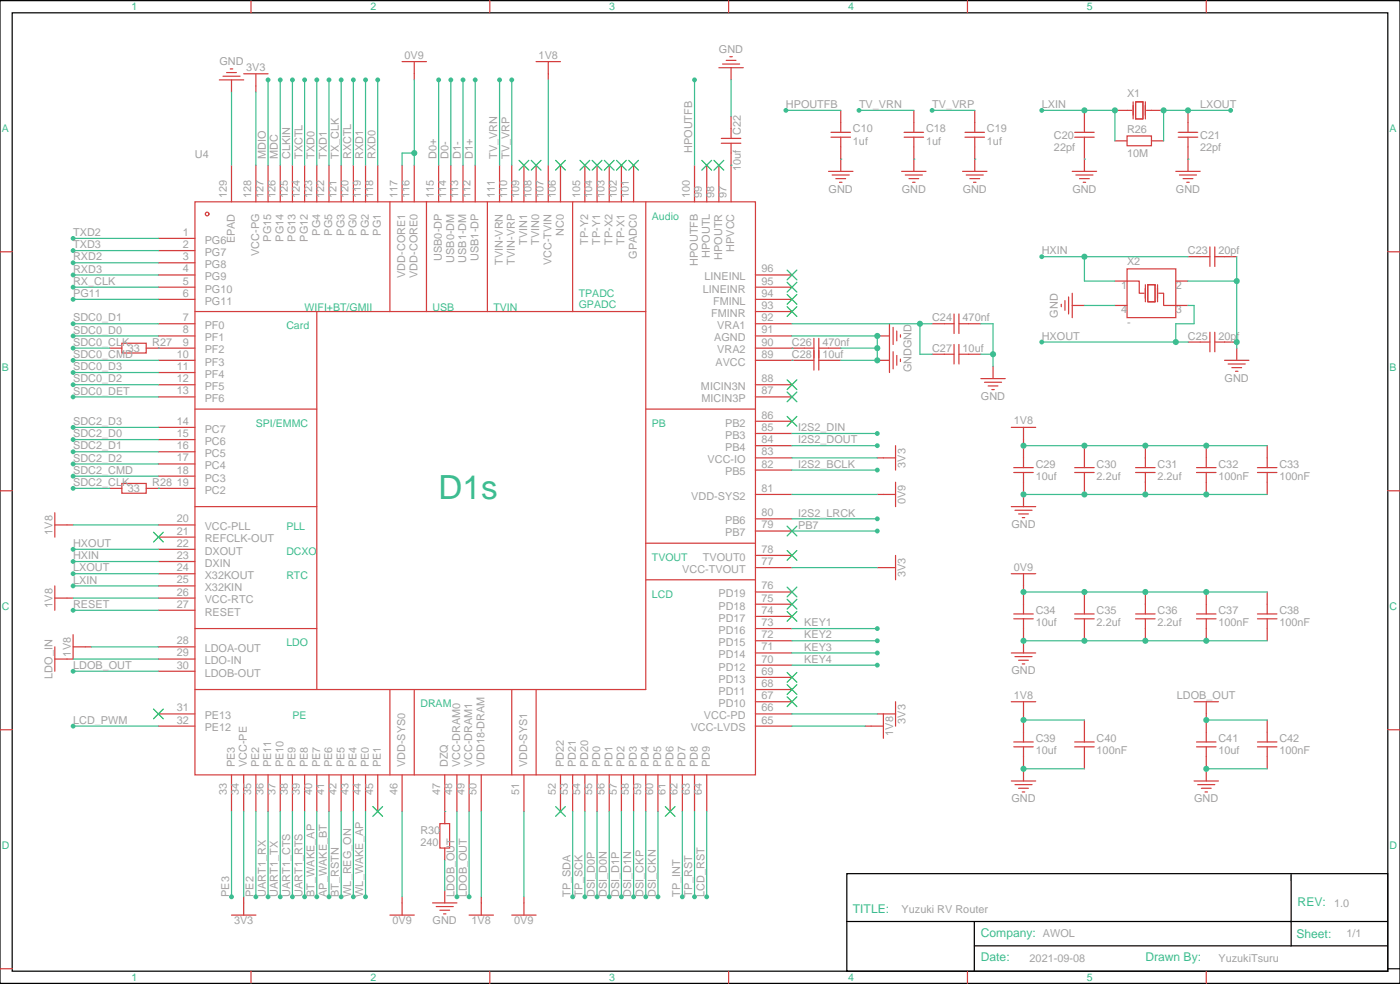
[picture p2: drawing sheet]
<svg xmlns="http://www.w3.org/2000/svg" width="405mm" height="285mm" viewBox="0 0 405 285" stroke-linecap="round" stroke-linejoin="round" font-family="sans-serif">
<g fill="none" stroke="#d43d3d" stroke-width=".35">
<path d="M66.7 19.9h.7M72.7 .2v3.5M116.4 17.8h7.1M119.9 17.8v5.3M141.8 .2v3.5M155.2 17.8h7.1M158.7 17.8v5.3M208.1 19.6h7.1M209.2 18.5h4.9M210.3 17.5h2.8M211 .2v3.5M211.3 16.4h.7"/>
<path d="M211.7 19.6v3.5M280.1 .2v3.5M349.2 .2v3.5M63.5 23.1h7.1M64.6 22.1h4.9M65.6 21h2.8M67 23.1v3.5M70.6 21.4h7M74.1 21.4v5.2M211.7 33.7v6.3M240.6 38.3h5.6M240.6 39.7h5.6"/>
<path d="M243.4 31.9v6.4M243.4 39.7v9.9M261.8 38.3h5.6M261.8 39.7h5.6M264.6 31.9v6.4M264.6 39.7v9.9M279.4 38.3h5.6M279.4 39.7h5.6M282.2 31.9v6.4M282.2 39.7v9.9M311.1 38.3h5.7M311.1 39.7h5.7"/>
<path d="M314 31.9v6.4M314 39.7v9.9M322.8 31.9h4.9M326.3 39.3h7.1v2.9h-7.1zM328.1 29.5v4.9M328.8 29.5h2.1v4.9h-2.1zM331.6 29.5v4.9M332 31.9h4.9M341.1 38.3h5.7M341.1 39.7h5.7M344 31.9v6.4M344 39.7v9.9"/>
<path d="M56.4 58.4h162.3v165.8h-162.3zM67 47.8v10.6M74.1 47.8v10.6M77.6 47.8v10.6M81.1 47.8v10.6M84.7 47.8v10.6M88.2 47.8v10.6M91.7 47.8v10.6M95.2 47.8v10.6M98.8 47.8v10.6M102.3 47.8v10.6M105.8 47.8v10.6"/>
<path d="M109.4 47.8v10.6M112.9 58.4v31.7M116.4 47.8v10.6M119.9 47.8v10.6M123.5 58.4v31.7M127 47.8v10.6M130.5 47.8v10.6M134.1 47.8v10.6M137.6 47.8v10.6M141.1 58.4v31.7M144.6 47.8v10.6M148.2 47.8v10.6"/>
<path d="M151.7 47.8v10.6M155.2 47.8v10.6M158.7 47.8v10.6M162.3 47.8v10.6M165.8 58.4v31.7M169.3 47.8v10.6M172.9 47.8v10.6M176.4 47.8v10.6M179.9 47.8v10.6M183.4 47.8v10.6M187 58.4v141.1h-130.6M201.1 47.8v10.6"/>
<path d="M204.6 47.8v10.6M208.1 47.8v10.6M208.8 40h5.7M208.8 41.5h5.7M211.7 41.5v16.9M239.9 49.6h7M240.9 50.6h5M242 51.7h2.8M243.1 52.7h.7M261.1 49.6h7M262.1 50.6h5M263.2 51.7h2.8"/>
<path d="M264.2 52.7h.7M278.7 49.6h7.1M279.8 50.6h4.9M280.8 51.7h2.8M281.9 52.7h.7M310.4 49.6h7.1M311.5 50.6h4.9M312.6 51.7h2.8M313.6 52.7h.7M322.8 40.8h3.5M333.4 40.8h3.5M340.4 49.6h7.1"/>
<path d="M341.5 50.6h4.9M342.5 51.7h2.9M343.6 52.7h.7M0 72.9h3.5M45.9 69h10.5M45.9 72.5h10.5M45.9 76h10.5M45.9 79.6h10.5M218.7 79.6h10.6M326.3 77.8h14.1v14.1h-14.1zM344 74.3h6.3M350.3 71.4v5.7"/>
<path d="M351.7 74.3h6.4M351.7 71.4v5.7M401.8 72.9h3.5M35.3 99.3h7v2.8h-7zM45.9 97.2h10.5M45.9 93.7h10.5M45.9 83.1h10.5M45.9 86.6h10.5M56.4 90.1h130.6M91.7 90.1v109.4M218.7 97.2h10.6M218.7 93.7h10.6"/>
<path d="M218.7 90.1h10.6M218.7 83.1h10.6M218.7 86.6h10.6M235.7 97.9v9.2M237.1 97.9v9.2M254 97.2h3.5M257.5 93.7v14.1M258.6 94.7v5M259.6 95.8v2.8M260.7 96.8v.8M269.9 93.7h6.3M276.2 90.8v5.7"/>
<path d="M276.2 99.7v5.6M277.6 93.7h6.4M277.6 90.8v5.7M277.6 99.7v5.6M307.3 88v.7M308.3 87v2.8M309.4 85.9v4.9M310.4 88.4h3.6M310.4 84.9v7M322.8 81.3h7v3.6h1.5M322.8 88.4h3.5M331.6 82.4v4.9"/>
<path d="M332.3 82.4h2.1v4.9h-2.1zM335.1 82.4v4.9M335.5 84.9h1.4v3.5h7.1M340.4 81.3h3.6M344 99h6.3M350.3 96.1v5.7M351.7 96.1v5.7M351.7 99h6.4M31.7 100.7h3.6M42.3 100.7h14.1M45.9 104.3h10.5M45.9 107.8h10.5"/>
<path d="M45.9 111.3h10.5M45.9 114.8h10.5M56.4 118.4h35.3M187 118.4h31.7M218.7 100.7h17M218.7 104.3h17M218.7 111.3h10.6M218.7 114.8h10.6M237.1 100.7h6.3M237.1 104.3h6.3M254 104.3h3.5M258.6 101.8v4.9"/>
<path d="M259.6 102.8v2.9M260.7 103.9v.7M269.9 102.5h6.3M277.6 102.5h6.4M284 109.5h7M285 110.6h5M286.1 111.7h2.8M287.2 112.7h.7M287.5 106v3.5M354.5 104.3h7.1M355.6 105.3h4.9M356.7 106.4h2.8"/>
<path d="M357.7 107.4h.7M358.1 100.7v3.6M35.3 139.9h7v2.8h-7zM45.9 123.7h10.5M45.9 127.2h10.5M45.9 130.7h10.5M45.9 134.2h10.5M45.9 137.8h10.5M218.7 132.5h10.6M218.7 121.9h10.6M218.7 125.4h10.6M218.7 128.9h10.6"/>
<path d="M218.7 136h10.6M254 132.5h5.3M259.3 128.9v7.1M259.3 139.5v7.1M292.8 123.7h7.1M293.5 135.3h5.7M293.5 136.7h5.7M296.3 123.7v11.6M296.3 136.7v9.9M311.1 135.3h5.7M311.1 136.7h5.7M314 128.9v6.4"/>
<path d="M314 136.7v6.4M328.8 135.3h5.6M328.8 136.7h5.6M331.6 128.9v6.4M331.6 136.7v6.4M346.4 135.3h5.7M346.4 136.7h5.7M349.2 128.9v6.4M349.2 136.7v6.4M364.1 135.3h5.6M364.1 136.7h5.6M366.9 128.9v6.4"/>
<path d="M366.9 136.7v6.4M0 142h3.5M15.9 148.4v7M15.9 151.9h5.3M31.7 141.3h3.6M42.3 141.3h14.1M45.9 151.9h10.5M45.9 155.4h10.5M45.9 158.9h10.5M56.4 146.6h35.3M187 157.2h31.7M218.7 143.1h10.6"/>
<path d="M218.7 150.1h10.6M218.7 153.6h10.6M254 143.1h5.3M292.8 146.6h7.1M293.9 147.6h4.9M294.9 148.7h2.8M296 149.8h.7M401.8 142h3.5M15.9 169.5v7.1M15.9 173h5.3M45.9 173h10.5M45.9 166h10.5"/>
<path d="M45.9 162.5h10.5M45.9 169.5h10.5M45.9 176.6h10.5M187 167.8h31.7M218.7 164.2h10.6M218.7 160.7h10.6M218.7 171.3h10.6M218.7 174.8h10.6M218.7 178.3h10.6M254 164.2h5.3M259.3 160.7v7.1M292.8 166h7.1"/>
<path d="M293.5 177.6h5.7M293.5 179h5.7M296.3 166v11.6M296.3 179v9.9M311.1 177.6h5.7M311.1 179h5.7M314 171.3v6.3M314 179v6.4M328.8 177.6h5.6M328.8 179h5.6M331.6 171.3v6.3M331.6 179v6.4"/>
<path d="M346.4 177.6h5.7M346.4 179h5.7M349.2 171.3v6.3M349.2 179v6.4M364.1 177.6h5.6M364.1 179h5.6M366.9 171.3v6.3M366.9 179v6.4M15.9 187.2v7M21.2 183.6v7.1h-5.3M21.2 187.2h5.3M45.9 190.7h10.5"/>
<path d="M45.9 187.2h10.5M45.9 194.2h10.5M56.4 181.9h35.3M112.9 199.5v24.7M119.9 199.5v24.7M148.2 199.5v24.7M155.2 199.5v24.7M218.7 188.9h10.6M218.7 181.9h10.6M218.7 199.5h10.6M218.7 185.4h10.6M218.7 192.4h10.6"/>
<path d="M218.7 196h10.6M292.8 188.9h7.1M293.9 190h4.9M294.9 191h2.8M296 192.1h.7M0 211.1h3.5M45.9 206.6h10.5M45.9 210.1h10.5M218.7 206.6h10.6M218.7 210.1h10.6M218.7 203h10.6M250.5 210.1h5.3"/>
<path d="M254 206.6h5.3M255.8 206.6v7M259.3 203v7.1M292.8 203h7.1M293.5 214.7h5.7M293.5 216.1h5.7M296.3 203v11.7M296.3 216.1v9.9M311.1 214.7h5.7M311.1 216.1h5.7M314 208.3v6.4M314 216.1v6.3"/>
<path d="M345.7 203h7.1M346.4 214.7h5.7M346.4 216.1h5.7M349.2 203v11.7M349.2 216.1v9.9M364.1 214.7h5.6M364.1 216.1h5.6M366.9 208.3v6.4M366.9 216.1v6.3M401.8 211.1h3.5M67 224.2v10.6M70.6 224.2v10.6"/>
<path d="M74.1 224.2v10.6M77.6 224.2v10.6M81.1 224.2v10.6M84.7 224.2v10.6M88.2 224.2v10.6M91.7 224.2v10.6M95.2 224.2v10.6M98.8 224.2v10.6M102.3 224.2v10.6M105.8 224.2v10.6M109.4 224.2v10.6M116.4 224.2v10.6"/>
<path d="M127.4 238.3h2.8v7.1h-2.8zM128.8 224.2v14.1M132.3 224.2v10.6M135.8 224.2v10.6M139.3 224.2v10.6M151.7 224.2v10.6M162.3 224.2v10.6M165.8 224.2v10.6M169.3 224.2v10.6M172.9 224.2v10.6M176.4 224.2v10.6M179.9 224.2v10.6"/>
<path d="M183.4 224.2v10.6M187 224.2v10.6M190.5 224.2v10.6M194 224.2v10.6M197.6 224.2v10.6M201.1 224.2v10.6M204.6 224.2v10.6M292.8 226h7.1M293.9 227h4.9M294.9 228.1h2.8M296 229.1h.7M345.7 226h7.1"/>
<path d="M346.8 227h4.9M347.8 228.1h2.9M348.9 229.1h.7M70.6 259.5v5.3M116.4 259.5v5.3M128.8 245.4v3.5M128.8 257.7v3.5M139.3 259.5v5.3M151.7 259.5v5.3M67 264.8h7.1M112.9 264.8h7M125.2 261.2h7.1"/>
<path d="M126.3 262.3h4.9M127.4 263.4h2.8M128.4 264.4h.7M135.8 264.8h7.1M148.2 264.8h7M0 280.3h3.5M72.7 281v3.5M141.8 281v3.5M211 281v3.5M280.1 281v3.5M349.2 281v3.5"/>
<circle cx="60" cy="61.9" r=".53"/>
</g>
<path d="M0 .2h405.3v284.3h-405.3zM3.5 3.7h398.3v277.3h-398.3zM245.2 252.8h156.6v28.2h-156.6zM373.8 252.8v20.9M245.2 266.6h156.5M282.1 273.7h119.6M282.1 266.6v14.1M401.8 280.3h3.5" fill="none" stroke="#000" stroke-width=".35"/>
<g fill="none" stroke="#3c3" stroke-width=".35">
<path d="M150.3 46.4l2.8 2.8M153.1 46.4l-2.8 2.8M153.8 46.4l2.8 2.8M156.6 46.4l-2.8 2.8M160.9 46.4l2.8 2.8M163.7 46.4l-2.8 2.8M167.9 46.4l2.8 2.8M170.7 46.4l-2.8 2.8M171.4 46.4l2.9 2.8M174.3 46.4l-2.9 2.8M175 46.4l2.8 2.8M177.8 46.4l-2.8 2.8"/>
<path d="M178.5 46.4l2.8 2.8M181.3 46.4l-2.8 2.8M182 46.4l2.9 2.8M184.9 46.4l-2.9 2.8M203.2 46.4l2.8 2.8M206 46.4l-2.8 2.8M206.7 46.4l2.8 2.8M209.5 46.4l-2.8 2.8M227.9 78.1l2.8 2.9M230.7 78.1l-2.8 2.9M227.9 81.7l2.8 2.8M227.9 85.2l2.8 2.8"/>
<path d="M227.9 88.7l2.8 2.9M230.7 81.7l-2.8 2.8M230.7 85.2l-2.8 2.8M230.7 88.7l-2.8 2.9M227.9 109.9l2.8 2.8M227.9 113.4l2.8 2.8M230.7 109.9l-2.8 2.8M230.7 113.4l-2.8 2.8M227.9 120.5l2.8 2.8M230.7 120.5l-2.8 2.8M44.4 154l2.9 2.8M47.3 154l-2.9 2.8"/>
<path d="M227.9 152.2l2.8 2.9M227.9 159.3l2.8 2.8M230.7 152.2l-2.8 2.9M230.7 159.3l-2.8 2.8M227.9 169.9l2.8 2.8M227.9 173.4l2.8 2.8M227.9 176.9l2.8 2.8M230.7 169.9l-2.8 2.8M230.7 173.4l-2.8 2.8M230.7 176.9l-2.8 2.8M227.9 194.6l2.8 2.8M227.9 198.1l2.8 2.8"/>
<path d="M230.7 194.6l-2.8 2.8M230.7 198.1l-2.8 2.8M44.4 205.1l2.9 2.9M47.3 205.1l-2.9 2.9M227.9 201.6l2.8 2.8M230.7 201.6l-2.8 2.8M107.9 233.4l2.9 2.8M110.8 233.4l-2.9 2.8M160.9 233.4l2.8 2.8M163.7 233.4l-2.8 2.8M192.6 233.4l2.8 2.8M195.4 233.4l-2.8 2.8"/>
</g>
<g fill="none" stroke="#3dbd91" stroke-width=".35">
<path d="M67 26.6v21.2M74.1 26.6v21.2M119.9 23.1v24.7M127 23.1v24.7M130.5 23.1v24.7M134.1 23.1v24.7M137.6 23.1v24.7M144.6 23.1v24.7M148.2 23.1v24.7M158.7 23.1v24.7M211.7 23.1v10.6M301.6 31.9h21.2v8.9"/>
<path d="M356.3 31.9h-19.4v8.9M119.9 44.3h-3.5v3.5M301.6 74.3h42.4M314 74.3v7h8.8M358.1 74.3v26.4M21.2 86.6h24.7M21.2 93.7h24.7M21.2 97.2h24.7M301.6 99h42.4M314 88.4h8.8M344 88.4h1.7v5.3h-5.3v5.3M344 81.3h14.1"/>
<path d="M21.2 104.3h24.7M21.2 107.8h24.7M21.2 111.3h24.7M21.2 114.8h24.7M21.2 100.7h10.5M21.2 123.7h24.7M21.2 127.2h24.7M21.2 130.7h24.7M21.2 134.2h24.7M21.2 137.8h24.7M229.3 125.4h24.7M229.3 128.9h24.7"/>
<path d="M229.3 132.5h24.7M229.3 136h24.7M296.3 128.9h70.6M21.2 141.3h10.5M21.2 151.9h24.7M21.2 158.9h24.7M229.3 143.1h24.7M229.3 150.1h24.7M296.3 143.1h70.6M21.2 162.5h24.7M21.2 166h24.7M21.2 169.5h24.7"/>
<path d="M21.2 173h24.7M21.2 176.6h24.7M229.3 164.2h24.7M296.3 171.3h70.6M21.2 190.7h24.7M21.2 194.2h24.7M296.3 185.4h70.6M229.3 206.6h24.7M229.3 210.1h21.2M296.3 208.3h17.7M70.6 234.8v24.7M116.4 234.8v24.7"/>
<path d="M132.3 234.8v24.7M135.8 234.8v24.7M139.3 234.8v24.7M151.7 234.8v24.7M165.8 234.8v24.7M172.9 234.8v24.7M176.4 234.8v24.7M179.9 234.8v24.7M183.4 234.8v24.7M187 234.8v24.7M190.5 234.8v24.7M296.3 222.4h17.7"/>
<path d="M128.8 248.9v8.8"/>
</g>
<g fill="#3dbd91">
<circle cx="314" cy="46" r=".18"/>
<circle cx="344" cy="46" r=".18"/>
<circle cx="264.6" cy="46" r=".18"/>
<circle cx="282.2" cy="46" r=".18"/>
</g>
<g fill="none" stroke="#3dbd91" stroke-width=".35">
<path d="M77.6 23.1v24.7M81.1 23.1v24.7M84.7 23.1v24.7M88.2 23.1v24.7M91.7 23.1v24.7M95.2 23.1v24.7M98.8 23.1v24.7M102.3 23.1v24.7M105.8 23.1v24.7M109.4 23.1v24.7M248.7 31.9h15.9M269.9 31.9h12.3"/>
<path d="M21.2 79.6h24.7M21.2 76h24.7M21.2 72.5h24.7M21.2 69h24.7M21.2 83.1h24.7M229.3 97.2h24.7v7.1h-10.6M229.3 93.7h40.6M266.3 93.7v8.8h3.6M284 93.7h3.5v12.3M243.4 100.7h10.6M284 102.5h3.5M26.5 187.2h19.4"/>
<path d="M349.2 208.3h17.7M67 234.8v24.7M74.1 234.8v24.7M77.6 234.8v24.7M81.1 234.8v24.7M84.7 234.8v24.7M88.2 234.8v24.7M91.7 234.8v24.7M95.2 234.8v24.7M98.8 234.8v24.7M102.3 234.8v24.7M105.8 234.8v24.7"/>
<path d="M169.3 234.8v24.7M201.1 234.8v24.7M204.6 234.8v24.7M349.2 222.4h17.7"/>
</g>
<g fill="#3dbd91">
<circle cx="211.7" cy="47.8" r=".18"/>
<circle cx="128.8" cy="234.8" r=".18"/>
<circle cx="45.9" cy="100.7" r=".18"/>
<circle cx="45.9" cy="141.3" r=".18"/>
<circle cx="229.3" cy="100.7" r=".18"/>
<circle cx="229.3" cy="104.3" r=".18"/>
</g>
<path d="M201.1 23.1v24.7M197.6 234.8v24.7" fill="none" stroke="#3dbd91" stroke-width=".35"/>
<circle cx="243.4" cy="46" r=".18" fill="#3dbd91"/>
<path d="M227.5 31.9h15.9M229.3 153.6h24.7M229.3 192.4h24.7M229.3 188.9h24.7M229.3 185.4h24.7M229.3 181.9h24.7M21.2 210.1h24.7" fill="none" stroke="#3dbd91" stroke-width=".35"/>
<g fill="#3dbd91">
<circle cx="119.9" cy="44.3" r=".88"/>
<circle cx="336.9" cy="31.9" r=".88"/>
<circle cx="344" cy="31.9" r=".88"/>
<circle cx="314" cy="31.9" r=".88"/>
<circle cx="322.8" cy="31.9" r=".88"/>
<circle cx="314" cy="74.3" r=".88"/>
<circle cx="358.1" cy="81.3" r=".88"/>
<circle cx="358.1" cy="99" r=".88"/>
<circle cx="340.4" cy="99" r=".88"/>
<circle cx="349.3" cy="128.9" r=".88"/>
<circle cx="331.6" cy="128.9" r=".88"/>
<circle cx="314" cy="128.9" r=".88"/>
<circle cx="296.3" cy="128.9" r=".88"/>
<circle cx="296.3" cy="143.1" r=".88"/>
<circle cx="314" cy="143.1" r=".88"/>
<circle cx="331.6" cy="143.1" r=".88"/>
<circle cx="349.3" cy="143.1" r=".88"/>
<circle cx="349.3" cy="171.3" r=".88"/>
<circle cx="331.6" cy="171.3" r=".88"/>
<circle cx="314" cy="171.3" r=".88"/>
<circle cx="296.3" cy="171.3" r=".88"/>
<circle cx="296.3" cy="185.4" r=".88"/>
<circle cx="314" cy="185.4" r=".88"/>
<circle cx="331.6" cy="185.4" r=".88"/>
<circle cx="349.3" cy="185.4" r=".88"/>
<circle cx="296.3" cy="208.3" r=".88"/>
<circle cx="296.3" cy="222.4" r=".88"/>
<circle cx="349.3" cy="222.4" r=".88"/>
<circle cx="349.3" cy="208.3" r=".88"/>
<circle cx="254" cy="97.2" r=".88"/>
<circle cx="254" cy="100.7" r=".88"/>
<circle cx="254" cy="104.3" r=".88"/>
<circle cx="266.3" cy="93.7" r=".88"/>
<circle cx="287.5" cy="102.5" r=".88"/>
<circle cx="21.2" cy="86.6" r=".71"/>
<circle cx="21.2" cy="93.7" r=".71"/>
<circle cx="21.2" cy="97.2" r=".71"/>
<circle cx="21.2" cy="104.3" r=".71"/>
<circle cx="21.2" cy="107.8" r=".71"/>
<circle cx="21.2" cy="111.3" r=".71"/>
<circle cx="21.2" cy="114.8" r=".71"/>
<circle cx="21.2" cy="100.7" r=".71"/>
<circle cx="21.2" cy="123.7" r=".71"/>
<circle cx="21.2" cy="127.2" r=".71"/>
<circle cx="21.2" cy="130.7" r=".71"/>
<circle cx="21.2" cy="134.2" r=".71"/>
<circle cx="21.2" cy="137.8" r=".71"/>
<circle cx="21.2" cy="141.3" r=".71"/>
<circle cx="21.2" cy="158.9" r=".71"/>
<circle cx="21.2" cy="162.5" r=".71"/>
<circle cx="21.2" cy="166" r=".71"/>
<circle cx="21.2" cy="169.5" r=".71"/>
<circle cx="21.2" cy="176.6" r=".71"/>
<circle cx="254" cy="125.4" r=".71"/>
<circle cx="254" cy="128.9" r=".71"/>
<circle cx="254" cy="136" r=".71"/>
<circle cx="165.8" cy="259.5" r=".71"/>
<circle cx="172.9" cy="259.5" r=".71"/>
<circle cx="176.4" cy="259.5" r=".71"/>
<circle cx="179.9" cy="259.5" r=".71"/>
<circle cx="183.4" cy="259.5" r=".71"/>
<circle cx="187" cy="259.5" r=".71"/>
<circle cx="190.5" cy="259.5" r=".71"/>
<circle cx="21.2" cy="194.2" r=".71"/>
<circle cx="127" cy="23.1" r=".71"/>
<circle cx="134.1" cy="23.1" r=".71"/>
<circle cx="137.6" cy="23.1" r=".71"/>
<circle cx="144.6" cy="23.1" r=".71"/>
<circle cx="148.2" cy="23.1" r=".71"/>
<circle cx="254" cy="150.1" r=".71"/>
<circle cx="132.3" cy="259.5" r=".71"/>
<circle cx="135.8" cy="259.5" r=".71"/>
<circle cx="130.5" cy="23.1" r=".71"/>
<circle cx="356.3" cy="31.9" r=".71"/>
<circle cx="301.6" cy="31.9" r=".71"/>
<circle cx="301.6" cy="74.3" r=".71"/>
<circle cx="301.6" cy="99" r=".71"/>
<circle cx="248.7" cy="31.9" r=".71"/>
<circle cx="269.9" cy="31.9" r=".71"/>
<circle cx="21.2" cy="83.1" r=".71"/>
<circle cx="21.2" cy="79.6" r=".71"/>
<circle cx="21.2" cy="76" r=".71"/>
<circle cx="21.2" cy="72.5" r=".71"/>
<circle cx="21.2" cy="69" r=".71"/>
<circle cx="88.2" cy="23.1" r=".71"/>
<circle cx="84.7" cy="23.1" r=".71"/>
<circle cx="81.1" cy="23.1" r=".71"/>
<circle cx="77.6" cy="23.1" r=".71"/>
<circle cx="102.3" cy="23.1" r=".71"/>
<circle cx="98.8" cy="23.1" r=".71"/>
<circle cx="95.3" cy="23.1" r=".71"/>
<circle cx="91.7" cy="23.1" r=".71"/>
<circle cx="109.4" cy="23.1" r=".71"/>
<circle cx="105.8" cy="23.1" r=".71"/>
<circle cx="74.1" cy="259.5" r=".71"/>
<circle cx="77.6" cy="259.5" r=".71"/>
<circle cx="81.1" cy="259.5" r=".71"/>
<circle cx="84.7" cy="259.5" r=".71"/>
<circle cx="88.2" cy="259.5" r=".71"/>
<circle cx="67" cy="259.5" r=".71"/>
<circle cx="169.3" cy="259.5" r=".71"/>
<circle cx="91.7" cy="259.5" r=".71"/>
<circle cx="95.3" cy="259.5" r=".71"/>
<circle cx="98.8" cy="259.5" r=".71"/>
<circle cx="102.3" cy="259.5" r=".71"/>
<circle cx="105.8" cy="259.5" r=".71"/>
<circle cx="201.1" cy="259.5" r=".71"/>
<circle cx="204.6" cy="259.5" r=".71"/>
<circle cx="197.6" cy="259.5" r=".71"/>
<circle cx="201.1" cy="23.1" r=".71"/>
<circle cx="227.5" cy="31.9" r=".71"/>
<circle cx="21.2" cy="210.1" r=".71"/>
<circle cx="254" cy="153.6" r=".71"/>
<circle cx="254" cy="192.4" r=".71"/>
<circle cx="254" cy="188.9" r=".71"/>
<circle cx="254" cy="185.4" r=".71"/>
<circle cx="254" cy="181.9" r=".71"/>
</g>
<text font-size="9.6" fill="#3dbc91" x="127" y="144.3">D1s</text>
<g font-size="3.5" fill="#3dbc91">
<text x="375.7" y="262.3">REV:</text>
<text x="246.9" y="264">TITLE:</text>
<text x="284" y="271.1">Company: AWOL</text>
<text x="375.4" y="271.4">Sheet:</text>
<text x="284" y="278.1">Date:</text>
<text x="331.6" y="278.1">Drawn By:</text>
</g>
<g font-size="3.1" fill="#3dbc91">
<text x="38.1" y="3">1</text>
<text x="107.2" y="3">2</text>
<text x="176.4" y="3">3</text>
<text x="245.5" y="3">4</text>
<text x="314.7" y="3">5</text>
<text x=".5" y="38.1">A</text>
<text x="402.3" y="38.1">A</text>
<text x="188.7" y="63.5">Audio</text>
<text x="88.2" y="90">WIFI+BT/GMII</text>
<text x="125.2" y="90">USB</text>
<text x="142.9" y="90">TVIN</text>
<text x="167.6" y="86">TPADC</text>
<text x="167.6" y="89">GPADC</text>
<text x="82.9" y="95.3">Card</text>
<text x=".5" y="107.3">B</text>
<text x="402.3" y="107.3">B</text>
<text x="74.1" y="123.5">SPI/EMMC</text>
<text x="188.7" y="123.5">PB</text>
<text x="82.9" y="153.5">PLL</text>
<text x="82.9" y="160.5">DCXO</text>
<text x="82.9" y="167.6">RTC</text>
<text x="188.7" y="162.3">TVOUT</text>
<text x="188.7" y="172.9">LCD</text>
<text x=".5" y="176.4">C</text>
<text x="402.3" y="176.4">C</text>
<text x="82.9" y="187">LDO</text>
<text x="84.7" y="208.2">PE</text>
<text x="121.7" y="204.6">DRAM</text>
<text x=".5" y="245.6">D</text>
<text x="402.3" y="245.6">D</text>
<text x="38.1" y="283.8">1</text>
<text x="107.2" y="283.8">2</text>
<text x="176.4" y="283.8">3</text>
<text x="245.5" y="283.8">4</text>
<text x="314.7" y="283.8">5</text>
</g>
<g font-size="3.1" fill="#a2a2a2">
<text x="117.1" y="17">0V9</text>
<text x="155.9" y="17">1V8</text>
<text x="208.2" y="15.2">GND</text>
<text x="63.5" y="18.7">GND</text>
<text x="71.3" y="20.5">3V3</text>
<text x="326.3" y="28.1">X1</text>
<text x="227.5" y="31.3">HPOUTFB</text>
<text x="248.7" y="31.3">TV_VRN</text>
<text x="269.9" y="31.3">TV_VRP</text>
<text x="301.6" y="31.3">LXIN</text>
<text x="347.5" y="31.3">LXOUT</text>
<text x="214.5" y="39" transform="rotate(-90 214.5 39)">C22</text>
<text x="246.9" y="38.3">C10</text>
<text x="246.9" y="41.9">1uf</text>
<text x="268.1" y="38.3">C18</text>
<text x="268.1" y="41.9">1uf</text>
<text x="285.8" y="38.3">C19</text>
<text x="285.8" y="41.9">1uf</text>
<text x="305.2" y="40.1">C20</text>
<text x="326.3" y="38.4">R26</text>
<text x="347.5" y="40.1">C21</text>
<text x="56.4" y="45.7">U4</text>
<text x="77" y="46" transform="rotate(-90 77 46)">MDIO</text>
<text x="80.5" y="46" transform="rotate(-90 80.5 46)">MDC</text>
<text x="84" y="46" transform="rotate(-90 84 46)">CLKIN</text>
<text x="87.5" y="46" transform="rotate(-90 87.5 46)">TXCTL</text>
<text x="91.1" y="46" transform="rotate(-90 91.1 46)">TXD0</text>
<text x="94.6" y="46" transform="rotate(-90 94.6 46)">TXD1</text>
<text x="98.1" y="46" transform="rotate(-90 98.1 46)">TX_CLK</text>
<text x="101.6" y="46" transform="rotate(-90 101.6 46)">RXCTL</text>
<text x="105.2" y="46" transform="rotate(-90 105.2 46)">RXD1</text>
<text x="108.7" y="46" transform="rotate(-90 108.7 46)">RXD0</text>
<text x="126.3" y="46" transform="rotate(-90 126.3 46)">D0+</text>
<text x="129.9" y="46" transform="rotate(-90 129.9 46)">D0-</text>
<text x="133.4" y="46" transform="rotate(-90 133.4 46)">D1-</text>
<text x="136.9" y="46" transform="rotate(-90 136.9 46)">D1+</text>
<text x="144" y="46" transform="rotate(-90 144 46)">TV_VRN</text>
<text x="147.5" y="46" transform="rotate(-90 147.5 46)">TV_VRP</text>
<text x="200.4" y="44.3" transform="rotate(-90 200.4 44.3)">HPOUTFB</text>
<text x="305.2" y="43.6">22pf</text>
<text x="326.3" y="45.4">10M</text>
<text x="347.5" y="43.6">22pf</text>
<text x="214.5" y="49.6" transform="rotate(-90 214.5 49.6)">10uf</text>
<text x="65.7" y="57.3" transform="rotate(-90 65.7 57.3)">129</text>
<text x="72.7" y="57.3" transform="rotate(-90 72.7 57.3)">128</text>
<text x="76.2" y="57.3" transform="rotate(-90 76.2 57.3)">127</text>
<text x="79.8" y="57.3" transform="rotate(-90 79.8 57.3)">126</text>
<text x="83.3" y="57.3" transform="rotate(-90 83.3 57.3)">125</text>
<text x="86.8" y="57.3" transform="rotate(-90 86.8 57.3)">124</text>
<text x="90.4" y="57.3" transform="rotate(-90 90.4 57.3)">123</text>
<text x="93.9" y="57.3" transform="rotate(-90 93.9 57.3)">122</text>
<text x="97.4" y="57.3" transform="rotate(-90 97.4 57.3)">121</text>
<text x="100.9" y="57.3" transform="rotate(-90 100.9 57.3)">120</text>
<text x="104.5" y="57.3" transform="rotate(-90 104.5 57.3)">119</text>
<text x="108" y="57.3" transform="rotate(-90 108 57.3)">118</text>
<text x="115.1" y="57.3" transform="rotate(-90 115.1 57.3)">117</text>
<text x="118.6" y="57.3" transform="rotate(-90 118.6 57.3)">116</text>
<text x="125.6" y="57.3" transform="rotate(-90 125.6 57.3)">115</text>
<text x="129.2" y="57.3" transform="rotate(-90 129.2 57.3)">114</text>
<text x="132.7" y="57.3" transform="rotate(-90 132.7 57.3)">113</text>
<text x="136.2" y="57.3" transform="rotate(-90 136.2 57.3)">112</text>
<text x="143.3" y="57.3" transform="rotate(-90 143.3 57.3)">111</text>
<text x="146.8" y="57.3" transform="rotate(-90 146.8 57.3)">110</text>
<text x="150.3" y="57.3" transform="rotate(-90 150.3 57.3)">109</text>
<text x="153.9" y="57.3" transform="rotate(-90 153.9 57.3)">108</text>
<text x="157.4" y="57.3" transform="rotate(-90 157.4 57.3)">107</text>
<text x="160.9" y="57.3" transform="rotate(-90 160.9 57.3)">106</text>
<text x="168" y="57.3" transform="rotate(-90 168 57.3)">105</text>
<text x="171.5" y="57.3" transform="rotate(-90 171.5 57.3)">104</text>
<text x="175" y="57.3" transform="rotate(-90 175 57.3)">103</text>
<text x="178.6" y="57.3" transform="rotate(-90 178.6 57.3)">102</text>
<text x="182.1" y="57.3" transform="rotate(-90 182.1 57.3)">101</text>
<text x="199.7" y="57.3" transform="rotate(-90 199.7 57.3)">100</text>
<text x="203.2" y="57.3" transform="rotate(-90 203.2 57.3)">99</text>
<text x="206.8" y="57.3" transform="rotate(-90 206.8 57.3)">98</text>
<text x="210.3" y="57.3" transform="rotate(-90 210.3 57.3)">97</text>
<text x="239.9" y="55.8">GND</text>
<text x="261.1" y="55.8">GND</text>
<text x="278.7" y="55.8">GND</text>
<text x="310.5" y="55.8">GND</text>
<text x="340.5" y="55.8">GND</text>
<text x="21.2" y="71.8">TXD3</text>
<text x="21.2" y="68.3">TXD2</text>
<text x="52.9" y="68.2">1</text>
<text x="52.9" y="71.8">2</text>
<text x="59.3" y="70.5">PG6</text>
<text x="68" y="70.4" transform="rotate(-90 68 70.4)">EPAD</text>
<text x="78.5" y="69.9" transform="rotate(-90 78.5 69.9)">PG15</text>
<text x="82.1" y="69.9" transform="rotate(-90 82.1 69.9)">PG14</text>
<text x="85.6" y="69.9" transform="rotate(-90 85.6 69.9)">PG13</text>
<text x="89.1" y="69.9" transform="rotate(-90 89.1 69.9)">PG12</text>
<text x="92.7" y="68.1" transform="rotate(-90 92.7 68.1)">PG4</text>
<text x="96.2" y="68.1" transform="rotate(-90 96.2 68.1)">PG5</text>
<text x="99.7" y="68.1" transform="rotate(-90 99.7 68.1)">PG3</text>
<text x="103.2" y="68.1" transform="rotate(-90 103.2 68.1)">PG0</text>
<text x="106.8" y="68.1" transform="rotate(-90 106.8 68.1)">PG2</text>
<text x="110.3" y="68.1" transform="rotate(-90 110.3 68.1)">PG1</text>
<text x="152.6" y="70.8" transform="rotate(-90 152.6 70.8)">TVIN1</text>
<text x="156.2" y="70.8" transform="rotate(-90 156.2 70.8)">TVIN0</text>
<text x="163.2" y="68.1" transform="rotate(-90 163.2 68.1)">NC0</text>
<text x="170.3" y="70.8" transform="rotate(-90 170.3 70.8)">TP-Y2</text>
<text x="173.8" y="70.8" transform="rotate(-90 173.8 70.8)">TP-Y1</text>
<text x="177.3" y="70.8" transform="rotate(-90 177.3 70.8)">TP-X2</text>
<text x="180.8" y="70.8" transform="rotate(-90 180.8 70.8)">TP-X1</text>
<text x="21.2" y="75.4">RXD2</text>
<text x="52.9" y="75.3">3</text>
<text x="59.3" y="74.1">PG7</text>
<text x="59.3" y="77.6">PG8</text>
<text x="75" y="74.1" transform="rotate(-90 75 74.1)">VCC-PG</text>
<text x="127.9" y="75.5" transform="rotate(-90 127.9 75.5)">USB0-DP</text>
<text x="131.5" y="76" transform="rotate(-90 131.5 76)">USB0-DM</text>
<text x="135" y="76" transform="rotate(-90 135 76)">USB1-DM</text>
<text x="138.5" y="75.5" transform="rotate(-90 138.5 75.5)">USB1-DP</text>
<text x="145.6" y="76.7" transform="rotate(-90 145.6 76.7)">TVIN-VRN</text>
<text x="149.1" y="76.5" transform="rotate(-90 149.1 76.5)">TVIN-VRP</text>
<text x="159.7" y="76.7" transform="rotate(-90 159.7 76.7)">VCC-TVIN</text>
<text x="184.4" y="74.8" transform="rotate(-90 184.4 74.8)">GPADC0</text>
<text x="202" y="76.9" transform="rotate(-90 202 76.9)">HPOUTFB</text>
<text x="205.5" y="74.6" transform="rotate(-90 205.5 74.6)">HPOUTL</text>
<text x="209.1" y="75.1" transform="rotate(-90 209.1 75.1)">HPOUTR</text>
<text x="212.6" y="72.9" transform="rotate(-90 212.6 72.9)">HPVCC</text>
<text x="301.6" y="73.6">HXIN</text>
<text x="326.3" y="76.8">X2</text>
<text x="344" y="73.6">C23</text>
<text x="352.8" y="73.6">20pf</text>
<text x="21.2" y="82.4">RX_CLK</text>
<text x="21.2" y="78.9">RXD3</text>
<text x="52.9" y="78.8">4</text>
<text x="52.9" y="82.3">5</text>
<text x="59.3" y="81.1">PG9</text>
<text x="117.3" y="80.4" transform="rotate(-90 117.3 80.4)">VDD-CORE1</text>
<text x="120.9" y="80.4" transform="rotate(-90 120.9 80.4)">VDD-CORE0</text>
<text x="204" y="81.1">LINEINL</text>
<text x="220.5" y="78.8">96</text>
<text x="220.5" y="82.3">95</text>
<text x="324.6" y="83.5">1</text>
<text x="340.4" y="83.5">2</text>
<text x="21.2" y="86">PG11</text>
<text x="52.9" y="85.9">6</text>
<text x="59.3" y="84.6">PG10</text>
<text x="59.3" y="88.2">PG11</text>
<text x="203.5" y="84.6">LINEINR</text>
<text x="206.4" y="88.2">FMINL</text>
<text x="220.5" y="85.9">94</text>
<text x="220.5" y="89.4">93</text>
<text x="21.2" y="93">SDC0_D1</text>
<text x="52.9" y="92.9">7</text>
<text x="59.3" y="95.2">PF0</text>
<text x="205.9" y="91.7">FMINR</text>
<text x="207.7" y="95.2">VRA1</text>
<text x="220.5" y="92.9">92</text>
<text x="269.9" y="93">C24</text>
<text x="278.7" y="93">470nf</text>
<text x="306.3" y="91.9" transform="rotate(-90 306.3 91.9)">GND</text>
<text x="324.6" y="90.5">4</text>
<text x="326.3" y="94.4">-</text>
<text x="340.4" y="90.5">3</text>
<text x="21.2" y="96.5">SDC0_D0</text>
<text x="21.2" y="100.1">SDC0_CLK</text>
<text x="37" y="101.8">33</text>
<text x="44.1" y="100.1">R27</text>
<text x="52.9" y="96.5">8</text>
<text x="52.9" y="100">9</text>
<text x="59.3" y="98.7">PF1</text>
<text x="206.8" y="98.7">AGND</text>
<text x="220.5" y="96.5">91</text>
<text x="220.5" y="100">90</text>
<text x="229.3" y="100.1">C26</text>
<text x="238.1" y="100.1">470nf</text>
<text x="269.9" y="101.8">C27</text>
<text x="278.7" y="101.8">10uf</text>
<text x="301.6" y="98.3">HXOUT</text>
<text x="344" y="98.3">C25</text>
<text x="352.8" y="98.3">20pf</text>
<text x="21.2" y="103.6">SDC0_CMD</text>
<text x="21.2" y="107.1">SDC0_D3</text>
<text x="51.2" y="103.5">10</text>
<text x="51.2" y="107">11</text>
<text x="59.3" y="102.3">PF2</text>
<text x="59.3" y="105.8">PF3</text>
<text x="207.2" y="105.8">AVCC</text>
<text x="207.7" y="102.3">VRA2</text>
<text x="220.5" y="103.5">89</text>
<text x="229.3" y="103.6">C28</text>
<text x="238.1" y="103.6">10uf</text>
<text x="263.9" y="107.8" transform="rotate(-90 263.9 107.8)">GNDGND</text>
<text x="21.2" y="110.6">SDC0_D2</text>
<text x="51.2" y="110.6">12</text>
<text x="59.3" y="109.3">PF4</text>
<text x="59.3" y="112.9">PF5</text>
<text x="202.9" y="112.9">MICIN3N</text>
<text x="220.5" y="110.6">88</text>
<text x="354.6" y="110.5">GND</text>
<text x="21.2" y="114.2">SDC0_DET</text>
<text x="51.2" y="114.1">13</text>
<text x="59.3" y="116.4">PF6</text>
<text x="203.1" y="116.4">MICIN3P</text>
<text x="220.5" y="114.1">87</text>
<text x="284" y="115.7">GND</text>
<text x="21.2" y="123">SDC2_D3</text>
<text x="51.2" y="122.9">14</text>
<text x="59.3" y="125.2">PC7</text>
<text x="209.9" y="123.4">PB2</text>
<text x="220.5" y="121.2">86</text>
<text x="220.5" y="124.7">85</text>
<text x="231.1" y="124.8">I2S2_DIN</text>
<text x="293.5" y="122.8">1V8</text>
<text x="21.2" y="126.5">SDC2_D0</text>
<text x="21.2" y="130">SDC2_D1</text>
<text x="51.2" y="126.4">15</text>
<text x="51.2" y="130">16</text>
<text x="59.3" y="128.7">PC6</text>
<text x="209.9" y="127">PB3</text>
<text x="209.9" y="130.5">PB4</text>
<text x="220.5" y="128.2">84</text>
<text x="220.5" y="131.7">83</text>
<text x="231.1" y="128.3">I2S2_DOUT</text>
<text x="21.2" y="133.6">SDC2_D2</text>
<text x="21.2" y="137.1">SDC2_CMD</text>
<text x="51.2" y="133.5">17</text>
<text x="51.2" y="137">18</text>
<text x="59.3" y="132.3">PC5</text>
<text x="59.3" y="135.8">PC4</text>
<text x="204.9" y="134">VCC-IO</text>
<text x="209.9" y="137.6">PB5</text>
<text x="220.5" y="135.3">82</text>
<text x="231.1" y="135.3">I2S2_BCLK</text>
<text x="262.2" y="135.3" transform="rotate(-90 262.2 135.3)">3V3</text>
<text x="299.9" y="135.3">C29</text>
<text x="317.5" y="135.3">C30</text>
<text x="335.1" y="135.3">C31</text>
<text x="352.8" y="135.3">C32</text>
<text x="370.4" y="135.3">C33</text>
<text x="21.2" y="140.6">SDC2_CLK</text>
<text x="37" y="142.4">33</text>
<text x="44.1" y="140.6">R28</text>
<text x="51.2" y="140.6">19</text>
<text x="59.3" y="139.3">PC3</text>
<text x="59.3" y="142.8">PC2</text>
<text x="220.5" y="142.3">81</text>
<text x="299.9" y="138.9">10uf</text>
<text x="317.5" y="138.9">2.2uf</text>
<text x="335.1" y="138.9">2.2uf</text>
<text x="352.8" y="138.9">100nF</text>
<text x="370.4" y="138.9">100nF</text>
<text x="200.1" y="144.6">VDD-SYS2</text>
<text x="220.5" y="149.4">80</text>
<text x="231.1" y="149.5">I2S2_LRCK</text>
<text x="262.2" y="145.9" transform="rotate(-90 262.2 145.9)">0V9</text>
<text x="15.2" y="154.7" transform="rotate(-90 15.2 154.7)">1V8</text>
<text x="51.2" y="151.1">20</text>
<text x="51.2" y="154.7">21</text>
<text x="59.3" y="153.4">VCC-PLL</text>
<text x="209.9" y="151.7">PB6</text>
<text x="209.9" y="155.2">PB7</text>
<text x="220.5" y="152.9">79</text>
<text x="231.1" y="153">PB7</text>
<text x="292.8" y="152.8">GND</text>
<text x="21.2" y="158.3">HXOUT</text>
<text x="21.2" y="161.8">HXIN</text>
<text x="51.2" y="158.2">22</text>
<text x="51.2" y="161.7">23</text>
<text x="59.3" y="157">REFCLK-OUT</text>
<text x="59.3" y="160.5">DXOUT</text>
<text x="220.5" y="160">78</text>
<text x="21.2" y="165.3">LXOUT</text>
<text x="51.2" y="165.2">24</text>
<text x="59.3" y="164">DXIN</text>
<text x="59.3" y="167.5">X32KOUT</text>
<text x="197.5" y="165.8">VCC-TVOUT</text>
<text x="203.5" y="162.2">TVOUT0</text>
<text x="220.5" y="163.5">77</text>
<text x="262.2" y="167" transform="rotate(-90 262.2 167)">3V3</text>
<text x="293.5" y="165.1">0V9</text>
<text x="21.2" y="168.9">LXIN</text>
<text x="51.2" y="168.8">25</text>
<text x="51.2" y="172.3">26</text>
<text x="59.3" y="171.1">X32KIN</text>
<text x="208" y="172.8">PD19</text>
<text x="220.5" y="170.5">76</text>
<text x="15.2" y="175.8" transform="rotate(-90 15.2 175.8)">1V8</text>
<text x="21.2" y="175.9">RESET</text>
<text x="51.2" y="175.8">27</text>
<text x="59.3" y="174.6">VCC-RTC</text>
<text x="59.3" y="178.1">RESET</text>
<text x="208" y="176.4">PD18</text>
<text x="208" y="179.9">PD17</text>
<text x="220.5" y="174.1">75</text>
<text x="220.5" y="177.6">74</text>
<text x="299.9" y="177.7">C34</text>
<text x="317.5" y="177.7">C35</text>
<text x="335.1" y="177.7">C36</text>
<text x="352.8" y="177.7">C37</text>
<text x="370.4" y="177.7">C38</text>
<text x="208" y="183.4">PD16</text>
<text x="220.5" y="181.1">73</text>
<text x="220.5" y="184.7">72</text>
<text x="232.8" y="184.7">KEY2</text>
<text x="232.8" y="181.2">KEY1</text>
<text x="299.9" y="181.2">10uf</text>
<text x="317.5" y="181.2">2.2uf</text>
<text x="335.1" y="181.2">2.2uf</text>
<text x="352.8" y="181.2">100nF</text>
<text x="370.4" y="181.2">100nF</text>
<text x="20.5" y="190" transform="rotate(-90 20.5 190)">1V8</text>
<text x="51.2" y="186.4">28</text>
<text x="51.2" y="189.9">29</text>
<text x="59.3" y="188.7">LDOA-OUT</text>
<text x="208" y="186.9">PD15</text>
<text x="208" y="190.5">PD14</text>
<text x="220.5" y="188.2">71</text>
<text x="220.5" y="191.7">70</text>
<text x="232.8" y="191.8">KEY4</text>
<text x="232.8" y="188.3">KEY3</text>
<text x="15.2" y="196.4" transform="rotate(-90 15.2 196.4)">LDO_IN</text>
<text x="21.2" y="193.5">LDOB_OUT</text>
<text x="51.2" y="193.5">30</text>
<text x="59.3" y="192.2">LDO-IN</text>
<text x="59.3" y="195.8">LDOB-OUT</text>
<text x="208" y="194">PD12</text>
<text x="208" y="197.5">PD13</text>
<text x="220.5" y="195.2">69</text>
<text x="292.8" y="195.1">GND</text>
<text x="208" y="201.1">PD11</text>
<text x="220.5" y="198.8">68</text>
<text x="220.5" y="202.3">67</text>
<text x="293.5" y="202.2">1V8</text>
<text x="340.8" y="202.2">LDOB_OUT</text>
<text x="21.2" y="209.4">LCD_PWM</text>
<text x="51.2" y="205.8">31</text>
<text x="51.2" y="209.3">32</text>
<text x="59.3" y="208.1">PE13</text>
<text x="203.8" y="208.1">VCC-PD</text>
<text x="208" y="204.6">PD10</text>
<text x="220.5" y="205.8">66</text>
<text x="220.5" y="209.3">65</text>
<text x="262.2" y="209.4" transform="rotate(-90 262.2 209.4)">3V3</text>
<text x="59.3" y="211.6">PE12</text>
<text x="200" y="211.6">VCC-LVDS</text>
<text x="258.6" y="212.9" transform="rotate(-90 258.6 212.9)">1V8</text>
<text x="299.9" y="214.7">C39</text>
<text x="317.5" y="214.7">C40</text>
<text x="352.8" y="214.7">C41</text>
<text x="370.4" y="214.7">C42</text>
<text x="299.9" y="218.2">10uf</text>
<text x="317.5" y="218.2">100nF</text>
<text x="352.8" y="218.2">10uf</text>
<text x="370.4" y="218.2">100nF</text>
<text x="68" y="222" transform="rotate(-90 68 222)">PE3</text>
<text x="71.5" y="222" transform="rotate(-90 71.5 222)">VCC-PE</text>
<text x="75" y="222" transform="rotate(-90 75 222)">PE2</text>
<text x="78.5" y="222" transform="rotate(-90 78.5 222)">PE11</text>
<text x="82.1" y="222" transform="rotate(-90 82.1 222)">PE10</text>
<text x="85.6" y="222" transform="rotate(-90 85.6 222)">PE9</text>
<text x="89.1" y="222" transform="rotate(-90 89.1 222)">PE8</text>
<text x="92.7" y="222" transform="rotate(-90 92.7 222)">PE7</text>
<text x="96.2" y="222" transform="rotate(-90 96.2 222)">PE6</text>
<text x="99.7" y="222" transform="rotate(-90 99.7 222)">PE5</text>
<text x="103.2" y="222" transform="rotate(-90 103.2 222)">PE4</text>
<text x="106.8" y="222" transform="rotate(-90 106.8 222)">PE0</text>
<text x="110.3" y="222" transform="rotate(-90 110.3 222)">PE1</text>
<text x="117.3" y="222" transform="rotate(-90 117.3 222)">VDD-SYS0</text>
<text x="129.7" y="222" transform="rotate(-90 129.7 222)">DZQ</text>
<text x="133.2" y="222" transform="rotate(-90 133.2 222)">VCC-DRAM0</text>
<text x="136.7" y="222" transform="rotate(-90 136.7 222)">VCC-DRAM1</text>
<text x="140.3" y="222" transform="rotate(-90 140.3 222)">VDD18-DRAM</text>
<text x="152.6" y="222" transform="rotate(-90 152.6 222)">VDD-SYS1</text>
<text x="163.2" y="222" transform="rotate(-90 163.2 222)">PD22</text>
<text x="166.7" y="222" transform="rotate(-90 166.7 222)">PD21</text>
<text x="170.3" y="222" transform="rotate(-90 170.3 222)">PD20</text>
<text x="173.8" y="222" transform="rotate(-90 173.8 222)">PD0</text>
<text x="177.3" y="222" transform="rotate(-90 177.3 222)">PD1</text>
<text x="180.8" y="222" transform="rotate(-90 180.8 222)">PD2</text>
<text x="184.4" y="222" transform="rotate(-90 184.4 222)">PD3</text>
<text x="187.9" y="222" transform="rotate(-90 187.9 222)">PD4</text>
<text x="191.4" y="222" transform="rotate(-90 191.4 222)">PD5</text>
<text x="195" y="222" transform="rotate(-90 195 222)">PD6</text>
<text x="198.5" y="222" transform="rotate(-90 198.5 222)">PD7</text>
<text x="202" y="222" transform="rotate(-90 202 222)">PD8</text>
<text x="205.5" y="222" transform="rotate(-90 205.5 222)">PD9</text>
<text x="65.7" y="230.1" transform="rotate(-90 65.7 230.1)">33</text>
<text x="69.2" y="230.1" transform="rotate(-90 69.2 230.1)">34</text>
<text x="72.7" y="230.1" transform="rotate(-90 72.7 230.1)">35</text>
<text x="76.2" y="230.1" transform="rotate(-90 76.2 230.1)">36</text>
<text x="79.8" y="230.1" transform="rotate(-90 79.8 230.1)">37</text>
<text x="83.3" y="230.1" transform="rotate(-90 83.3 230.1)">38</text>
<text x="86.8" y="230.1" transform="rotate(-90 86.8 230.1)">39</text>
<text x="90.4" y="230.1" transform="rotate(-90 90.4 230.1)">40</text>
<text x="93.9" y="230.1" transform="rotate(-90 93.9 230.1)">41</text>
<text x="97.4" y="230.1" transform="rotate(-90 97.4 230.1)">42</text>
<text x="100.9" y="230.1" transform="rotate(-90 100.9 230.1)">43</text>
<text x="104.5" y="230.1" transform="rotate(-90 104.5 230.1)">44</text>
<text x="108" y="230.1" transform="rotate(-90 108 230.1)">45</text>
<text x="115.1" y="230.1" transform="rotate(-90 115.1 230.1)">46</text>
<text x="127.4" y="230.1" transform="rotate(-90 127.4 230.1)">47</text>
<text x="130.9" y="230.1" transform="rotate(-90 130.9 230.1)">48</text>
<text x="134.5" y="230.1" transform="rotate(-90 134.5 230.1)">49</text>
<text x="138" y="230.1" transform="rotate(-90 138 230.1)">50</text>
<text x="150.3" y="230.1" transform="rotate(-90 150.3 230.1)">51</text>
<text x="160.9" y="230.1" transform="rotate(-90 160.9 230.1)">52</text>
<text x="164.4" y="230.1" transform="rotate(-90 164.4 230.1)">53</text>
<text x="168" y="230.1" transform="rotate(-90 168 230.1)">54</text>
<text x="171.5" y="230.1" transform="rotate(-90 171.5 230.1)">55</text>
<text x="175" y="230.1" transform="rotate(-90 175 230.1)">56</text>
<text x="178.6" y="230.1" transform="rotate(-90 178.6 230.1)">57</text>
<text x="182.1" y="230.1" transform="rotate(-90 182.1 230.1)">58</text>
<text x="185.6" y="230.1" transform="rotate(-90 185.6 230.1)">59</text>
<text x="189.1" y="230.1" transform="rotate(-90 189.1 230.1)">60</text>
<text x="192.7" y="230.1" transform="rotate(-90 192.7 230.1)">61</text>
<text x="196.2" y="230.1" transform="rotate(-90 196.2 230.1)">62</text>
<text x="199.7" y="230.1" transform="rotate(-90 199.7 230.1)">63</text>
<text x="203.2" y="230.1" transform="rotate(-90 203.2 230.1)">64</text>
<text x="292.8" y="232.2">GND</text>
<text x="345.8" y="232.2">GND</text>
<text x="121.7" y="241.2">R30</text>
<text x="121.7" y="244.7">240</text>
<text x="66.4" y="259.5" transform="rotate(-90 66.4 259.5)">PE3</text>
<text x="73.4" y="259.5" transform="rotate(-90 73.4 259.5)">PE2</text>
<text x="77" y="259.5" transform="rotate(-90 77 259.5)">UART1_RX</text>
<text x="80.5" y="259.5" transform="rotate(-90 80.5 259.5)">UART1_TX</text>
<text x="84" y="259.5" transform="rotate(-90 84 259.5)">UART1_CTS</text>
<text x="87.5" y="259.5" transform="rotate(-90 87.5 259.5)">UART1_RTS</text>
<text x="91.1" y="259.5" transform="rotate(-90 91.1 259.5)">BT_WAKE_AP</text>
<text x="94.6" y="259.5" transform="rotate(-90 94.6 259.5)">AP_WAKE_BT</text>
<text x="98.1" y="259.5" transform="rotate(-90 98.1 259.5)">BT_RSTN</text>
<text x="101.6" y="259.5" transform="rotate(-90 101.6 259.5)">WL_REG_ON</text>
<text x="105.2" y="259.5" transform="rotate(-90 105.2 259.5)">WL_WAKE_AP</text>
<text x="131.6" y="259.5" transform="rotate(-90 131.6 259.5)">LDOB_OUT</text>
<text x="135.2" y="259.5" transform="rotate(-90 135.2 259.5)">LDOB_OUT</text>
<text x="165.1" y="259.5" transform="rotate(-90 165.1 259.5)">TP_SDA</text>
<text x="168.7" y="259.5" transform="rotate(-90 168.7 259.5)">TP_SCK</text>
<text x="172.2" y="259.5" transform="rotate(-90 172.2 259.5)">DSI_D0P</text>
<text x="175.7" y="259.5" transform="rotate(-90 175.7 259.5)">DSI_D0N</text>
<text x="179.3" y="259.5" transform="rotate(-90 179.3 259.5)">DSI_D1P</text>
<text x="182.8" y="259.5" transform="rotate(-90 182.8 259.5)">DSI_D1N</text>
<text x="186.3" y="259.5" transform="rotate(-90 186.3 259.5)">DSI_CKP</text>
<text x="189.8" y="259.5" transform="rotate(-90 189.8 259.5)">DSI_CKN</text>
<text x="196.9" y="259.5" transform="rotate(-90 196.9 259.5)">TP_INT</text>
<text x="200.4" y="259.5" transform="rotate(-90 200.4 259.5)">TP_RST</text>
<text x="204" y="259.5" transform="rotate(-90 204 259.5)">LCD_RST</text>
<text x="386.3" y="262.3">1.0</text>
<text x="67.8" y="267.4">3V3</text>
<text x="113.6" y="267.4">0V9</text>
<text x="125.3" y="267.4">GND</text>
<text x="136.5" y="267.4">1V8</text>
<text x="148.9" y="267.4">0V9</text>
<text x="261.1" y="264.1">Yuzuki RV Router</text>
<text x="389.8" y="271.2">1/1</text>
<text x="298.1" y="278.2">2021-09-08</text>
<text x="352.8" y="278.2">YuzukiTsuru</text>
</g>
</svg>
